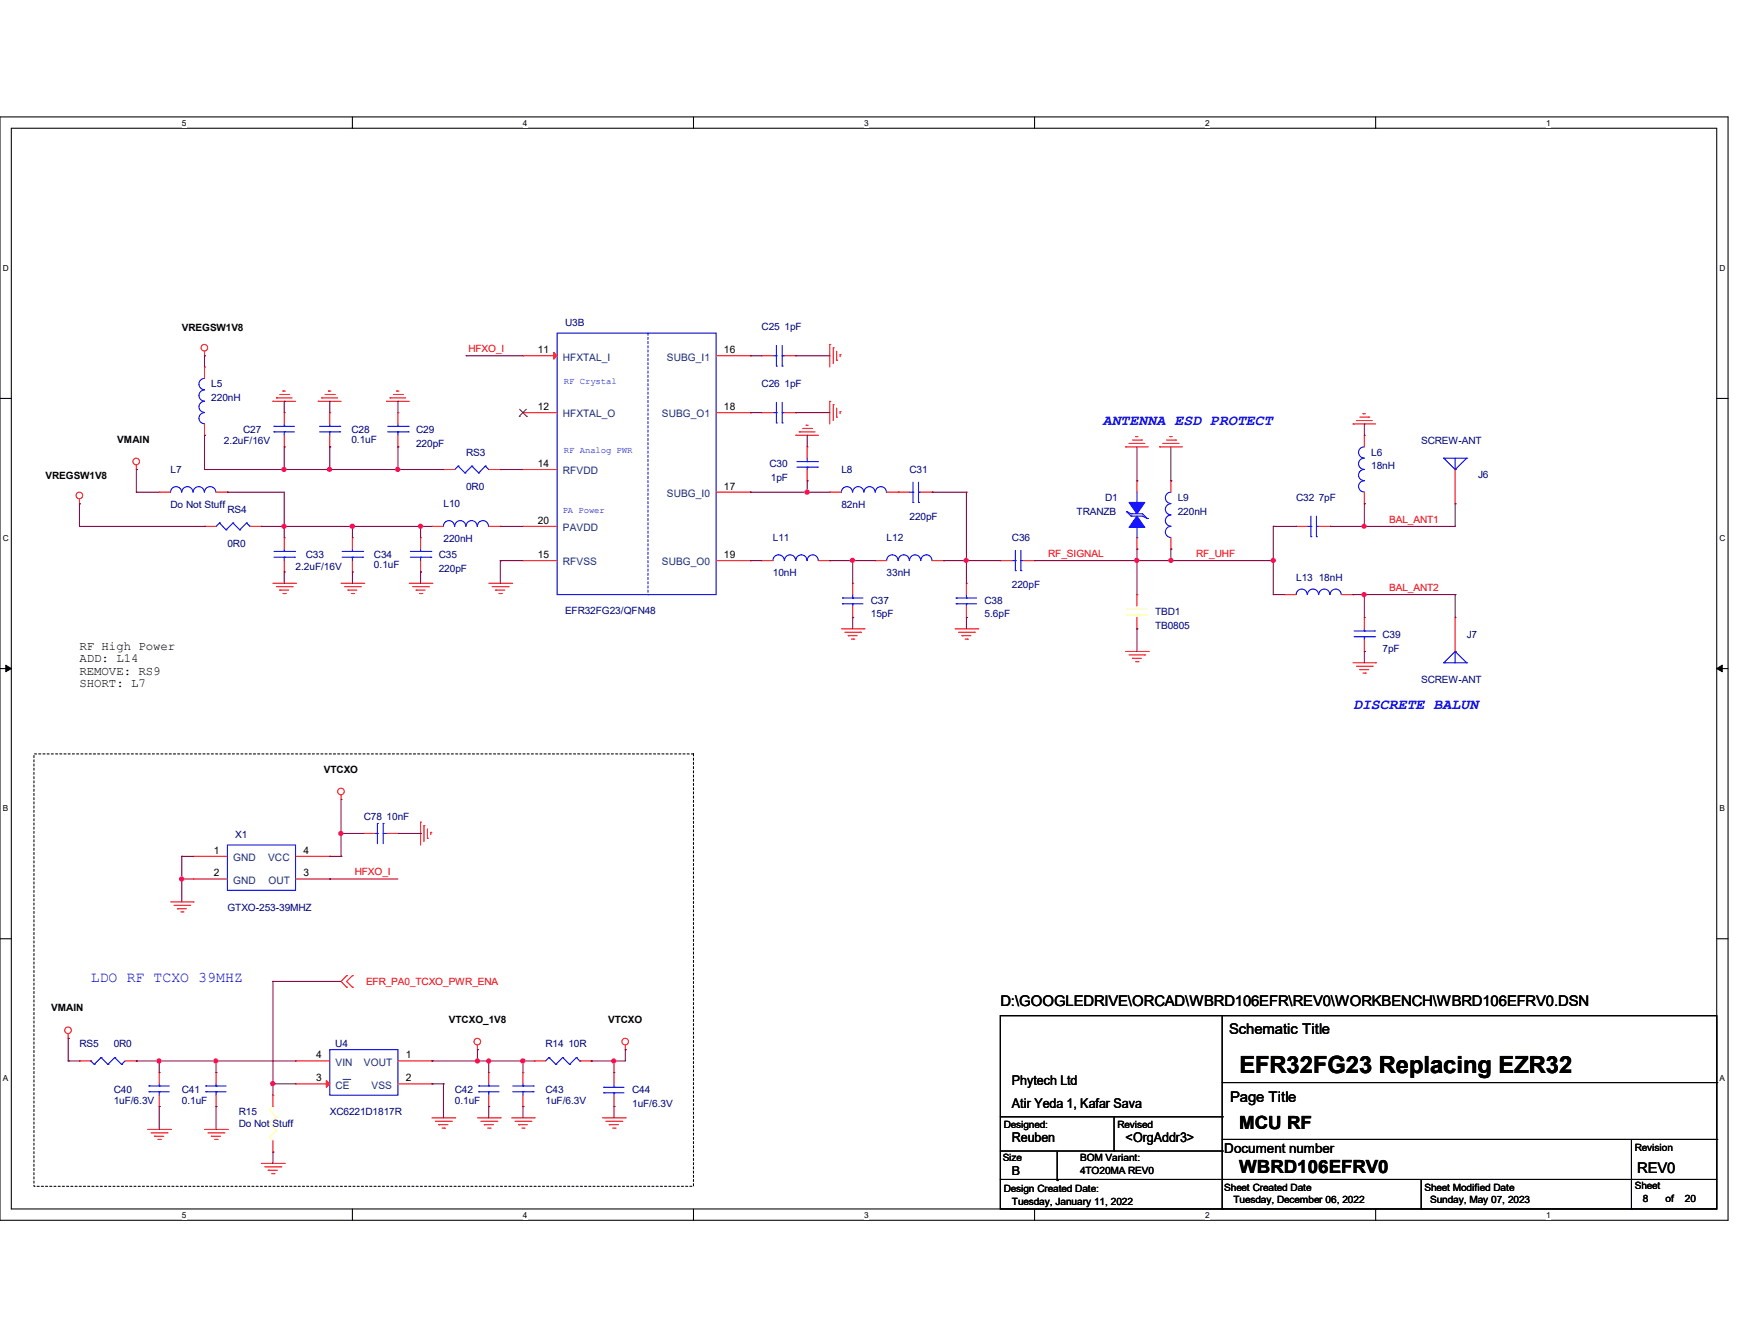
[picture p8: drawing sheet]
<svg xmlns="http://www.w3.org/2000/svg" width="279mm" height="216mm" viewBox="0 0 279 216" stroke-linecap="round" stroke-linejoin="round" font-family="sans-serif">
<path d="M0 18.8h278v177.4h-278zM1.8 20.6h274.3v173.8h-274.3z" fill="none" stroke="#000" stroke-width=".17"/>
<g fill="#fff">
<path d="M29.3 19h.7v1.5h-.7z"/>
<path d="M29.3 194.6h.7v1.4h-.7z"/>
</g>
<path d="M56.7 18.8v1.8M56.7 194.4v1.8" fill="none" stroke="#000" stroke-width=".17"/>
<g fill="#fff">
<path d="M84.1 19h.7v1.5h-.7z"/>
<path d="M84.1 194.6h.7v1.4h-.7z"/>
</g>
<path d="M111.5 18.8v1.8M111.5 194.4v1.8" fill="none" stroke="#000" stroke-width=".17"/>
<g fill="#fff">
<path d="M139 19h.7v1.5h-.7z"/>
<path d="M139 194.6h.7v1.4h-.7z"/>
</g>
<path d="M166.4 18.8v1.8M166.4 194.4v1.8" fill="none" stroke="#000" stroke-width=".17"/>
<g fill="#fff">
<path d="M193.8 19h.8v1.5h-.8z"/>
<path d="M193.8 194.6h.8v1.4h-.8z"/>
</g>
<path d="M221.3 18.8v1.8M221.3 194.4v1.8" fill="none" stroke="#000" stroke-width=".17"/>
<g fill="#fff">
<path d="M248.7 19h.7v1.5h-.7z"/>
<path d="M248.7 194.6h.7v1.4h-.7z"/>
<path d="M.5 42.3h.9v1.5h-.9z"/>
<path d="M276.6 42.3h.9v1.5h-.9z"/>
<path d="M.5 85.8h.9v1.4h-.9z"/>
<path d="M276.6 85.8h.9v1.4h-.9z"/>
</g>
<path d="M0 64.1h1.8M276.1 64.1h1.9" fill="none" stroke="#000" stroke-width=".17"/>
<g fill="#fff">
<path d="M.5 129.2h.8v1.5h-.8z"/>
<path d="M276.6 129.2h.9v1.5h-.9z"/>
</g>
<path d="M0 107.5h1.8M276.1 107.5h1.9" fill="none" stroke="#000" stroke-width=".17"/>
<path d="M.9 106.9l.9 .6-.9 .5zM276.1 107.5l.9-.6v1.1z" fill="#000" stroke="#000" stroke-width=".16"/>
<g fill="#fff">
<path d="M.5 172.6h.8v1.5h-.8z"/>
<path d="M276.6 172.6h.9v1.5h-.9z"/>
</g>
<g fill="none" stroke="#000" stroke-width=".17">
<path d="M0 150.9h1.8M276.1 150.9h1.9M160.9 163.3h115.2v31.1h-115.2zM160.9 179.5h35.7M179.2 179.5v5.5M196.6 179.5h.1M196.6 174h79.5M196.6 163.3v31.1M276.1 174h.1M160.9 189.6h.1M160.9 189.6h115.2M160.9 185h35.7"/>
<path d="M170.1 189.8h.1M170.1 185.2v4.6M179.2 185h.1M196.6 189.6h.1M196.6 194.4h.1M196.6 185h.1M196.6 183.2h79.5M228.6 194.4h.1M228.6 189.6v4.8M262.4 189.6h.1M262.4 194.4h.1M262.4 183.2v11.2"/>
<path d="M276.1 183.2h.1"/>
</g>
<path d="M5.5 121.2h106v69.5h-106z" fill="none" stroke="#000" stroke-width=".17" stroke-dasharray=".3"/>
<g fill="none" stroke="#f00" stroke-width=".17">
<path d="M32.9 57.2h.1M32.9 59h.1M32.9 56.5v.7M32.9 59v1.8M84.1 57.2h.1M84.1 57.2h5.5M115.2 57.2h5.5M120.7 57.2h.1M122.5 57.2h.1M122.5 57.2h1.8M126.2 57.2h1.8M128 57.2h.1"/>
<path d="M133.5 55.4h.1M133.5 55.4v3.6M134 55.9h.1M134 55.9v2.6M134.6 57.9h.1M134.6 56.5v1.4M135.1 57h.1M135.1 57v.4M21.9 75.5h.1M21.9 74.8v.7M25.6 79.1h.1M25.6 79.1h1.8"/>
<path d="M32.9 70h.1M32.9 68.2v1.8M34.8 79.1h1.8M36.6 79.1h.1M43.9 64.5h.1M43.9 64.5h3.6M44.4 64h.1M44.4 64h2.6M45 63.4h1.4M45.5 62.9h.1M45.5 62.9h.4M45.7 66.3h.1"/>
<path d="M45.7 71.8h.1M45.7 66.3v1.9M45.7 70v1.8M46.4 63.4h.1M51.2 64.5h.1M51.2 64.5h3.7M51.7 64h.1M51.7 64h2.6M52.3 63.4h1.5M52.8 62.9h.1M52.8 62.9h.4M53 66.3h.1"/>
<path d="M53 71.8h.1M53 66.3v1.9M53 70v1.8M53.8 63.4h.1M62.2 64.5h.1M62.2 64.5h3.6M62.7 64h.1M62.7 64h2.6M63.3 63.4h1.4M63.8 62.9h.1M63.8 62.9h.4M64 66.3h.1"/>
<path d="M64 71.8h.1M64 66.3v1.9M64 70v1.8M64.7 63.4h.1M71.3 75.5h.1M71.3 75.5h1.9M78.6 75.5h1.9M80.5 75.5h.1M84.1 66.3h.1M84.1 75.5h.1M84.1 66.3h5.5M84.1 75.5h5.5"/>
<path d="M115.2 66.3h5.5M115.2 79.1h5.5M120.7 79.1h.1M120.7 66.3h.1M122.5 66.3h.1M122.5 66.3h1.8M126.2 66.3h1.8M128 70h.1M128 66.3h.1M128 70h3.7M128.6 69.4h.1M128.6 69.4h2.5"/>
<path d="M129.1 68.9h1.5M129.7 68.4h.1M129.7 68.4h.3M129.8 77.3h.1M129.8 71.8h.1M129.8 71.8v1.9M129.8 75.5v1.8M130.6 68.9h.1M133.5 64.5h.1M133.5 79.1h.1M133.5 64.5v3.7M133.5 79.1h1.8"/>
<path d="M134 65.1h.1M134 65.1v2.5M134.6 67.1h.1M134.6 65.6v1.5M135.1 66.2h.1M135.1 66.2v.3M142.6 79.1h3.7M144.5 79.1h.1M148.1 79.1h1.8M149.9 79.1h.1M181.1 71.8h.1M181.1 71.8h3.6"/>
<path d="M181.6 71.3h.1M181.6 71.3h2.5M182.2 70.7h1.4M182.7 70.2h.1M182.7 70.2h.3M182.9 77.3h.1M182.9 77.3v1.8M183.6 70.7h.1M186.5 71.8h.1M186.5 71.8h3.7M187.1 71.3h.1M187.1 71.3h2.6"/>
<path d="M187.6 70.7h1.5M188.2 70.2h.1M188.2 70.2h.4M188.3 77.3h.1M188.3 77.3v1.8M189.1 70.7h.1M217.6 68.2h.1M217.6 68.2h3.7M218.2 67.6h.1M218.2 67.6h2.5M218.7 67.1h1.5M219.2 66.5h.1"/>
<path d="M219.2 66.5h.4M219.5 70h.1M219.5 70v1.8M219.5 79.1v1.9M220.2 67.1h.1M234.1 75.5v5.5M12.8 81h.1M12.8 80.2v.8M32.9 84.6h.1M32.9 84.6h1.9M40.2 84.6h1.8M42 84.6h.1"/>
<path d="M43.9 93.8h3.6M44.4 94.3h2.6M45 94.9h.1M45 94.9h1.4M45.5 95.4h.4M45.7 86.4h.1M45.7 91.9h.1M45.7 86.4v1.9M45.7 90.1v1.8M45.9 95.4h.1M47 94.3h.1M47.5 93.8h.1"/>
<path d="M54.9 93.8h3.6M55.4 94.3h2.6M56 94.9h.1M56 94.9h1.4M56.5 95.4h.4M56.7 86.4h.1M56.7 91.9h.1M56.7 86.4v1.9M56.7 90.1v1.8M56.9 95.4h.1M58 94.3h.1M58.5 93.8h.1"/>
<path d="M65.8 93.8h3.7M66.4 94.3h2.5M66.9 94.9h.1M66.9 94.9h1.5M67.5 95.4h.4M67.6 86.4h.1M67.6 91.9h.1M67.6 86.4v1.9M67.6 90.1v1.8M67.9 95.4h.1M68.9 94.3h.1M69.5 93.8h.1"/>
<path d="M69.5 84.6h.1M69.5 84.6h1.8M78.6 93.8h3.7M78.6 84.6h1.9M79.2 94.3h2.5M79.7 94.9h.1M79.7 94.9h1.5M80.3 95.4h.3M80.5 84.6h.1M80.6 95.4h.1M81.7 94.3h.1M82.3 93.8h.1"/>
<path d="M84.1 84.6h.1M84.1 90.1h.1M84.1 90.1h5.5M84.1 84.6h5.5M115.2 90.1h5.5M120.7 90.1h.1M122.5 90.1h.1M122.5 90.1h1.8M131.7 90.1h1.8M133.5 90.1h.1M137.2 99.3h.1M137.2 93.8h.1"/>
<path d="M137.2 93.8v1.8M137.2 97.4v1.9M140.8 90.1h.1M140.8 90.1h1.8M149.9 90.1h1.9M151.8 90.1h.1M155.4 99.3h.1M155.4 93.8h.1M155.4 93.8v1.8M155.4 97.4v1.9M160.9 90.1h.1M160.9 90.1h1.9"/>
<path d="M164.6 90.1h1.8M166.4 90.1h.1M182.9 95.6h.1M182.9 88.3h.1M182.9 86.4v1.9M182.9 95.6v1.8M182.9 99.3v1.8M188.3 88.3h.1M188.3 86.4v1.9M206.6 95.6h.1M206.6 95.6h1.9M208.5 84.6h.1"/>
<path d="M208.5 84.6h1.8M212.1 84.6h1.9M214 84.6h.1M215.8 95.6h1.8M217.6 95.6h.1M219.5 81h.1M219.5 99.3h.1M219.5 99.3v1.8M234.1 81h.1M234.1 99.3h.1M234.1 99.3v5.4M135.3 101.1h3.7"/>
<path d="M135.9 101.6h2.5M136.4 102.2h.1M136.4 102.2h1.5M136.9 102.7h.4M137.3 102.7h.1M138.4 101.6h.1M139 101.1h.1M153.6 101.1h3.7M154.2 101.6h2.5M154.7 102.2h.1M154.7 102.2h1.5M155.2 102.7h.4"/>
<path d="M155.6 102.7h.1M156.7 101.6h.1M157.3 101.1h.1M181.1 104.7h3.6M181.6 105.3h2.5M182.2 105.8h.1M182.2 105.8h1.4M182.7 106.4h.3M182.9 101.1h.1M183 106.4h.1M184.1 105.3h.1M184.7 104.7h.1"/>
<path d="M217.6 106.6h3.7M218.2 107.1h2.5M218.7 107.7h.1M218.7 107.7h1.5M219.2 108.2h.4M219.5 104.7h.1M219.5 102.9v1.8M219.6 108.2h.1M220.7 107.1h.1M221.3 106.6h.1M31.1 137.7h.1M31.1 137.7h5.5"/>
<path d="M47.5 137.7h5.5M53 137.7h.1M54.9 128.5h.1M54.9 127.8v.7M58.5 134h.1M58.5 134h1.8M62.2 134h1.8M64 134h.1M67.6 132.2h.1M67.6 132.2v3.6M68.2 132.7h.1M68.2 132.7v2.6"/>
<path d="M68.7 134.7h.1M68.7 133.3v1.4M69.3 133.8h.1M69.3 133.8v.4M27.4 145h3.7M28 145.5h2.5M28.5 146.1h.1M28.5 146.1h1.5M29.1 146.6h.3M29.4 146.6h.1M30.5 145.5h.1M31.1 145h.1"/>
<path d="M31.1 141.3h.1M31.1 141.3h5.5M47.5 141.3h5.5M53 141.3h.1M55.8 156.8h.1M55.8 158.7h.1M55.8 156.8l-.9 1 .9 .9M56.7 158.7h.1M56.7 156.8h.1M56.7 156.8l-.9 1 .9 .9M11 166.9h.1M11 166.2v.7"/>
<path d="M12.8 170.6h.1M12.8 170.6h1.8M20.1 170.6h1.8M21.9 170.6h.1M25.6 172.4h.1M25.6 177.9h.1M25.6 172.4v1.8M25.6 176.1v1.8M34.8 172.4h.1M34.8 177.9h.1M34.8 172.4v1.8M34.8 176.1v1.8"/>
<path d="M43.9 176.1h.1M43.9 176.1v1.8M47.5 174.2h.1M47.5 170.6h.1M47.5 170.6h5.5M47.5 174.2h5.5M64 170.6h5.5M64 174.2h5.5M69.5 174.2h.1M69.5 170.6h.1M69.5 179.7h3.7M73.2 179.7h.1"/>
<path d="M76.8 168.7h.1M76.8 168v.7M76.8 179.7h3.7M78.6 172.4h.1M78.6 177.9h.1M78.6 172.4v1.8M78.6 176.1v1.8M80.5 179.7h.1M82.3 179.7h3.6M84.1 172.4h.1M84.1 177.9h.1M84.1 172.4v1.8"/>
<path d="M84.1 176.1v1.8M85.9 179.7h.1M85.9 170.6h.1M85.9 170.6h1.9M93.3 170.6h1.8M95.1 170.6h.1M96.9 179.7h3.7M98.8 177.9h.1M98.8 172.4h.1M98.8 172.4v1.8M98.8 176.1v1.8M100.6 168.7h.1"/>
<path d="M100.6 179.7h.1M100.6 168v.7M23.7 181.6h3.7M24.3 182.1h2.6M24.8 182.7h.1M24.8 182.7h1.5M25.4 183.2h.4M25.8 183.2h.1M26.9 182.1h.1M27.4 181.6h.1M32.9 181.6h3.7M33.4 182.1h2.6"/>
<path d="M34 182.7h.1M34 182.7h1.5M34.5 183.2h.4M34.9 183.2h.1M36 182.1h.1M36.6 181.6h.1M42 187h3.7M42.6 187.6h2.6M43.1 188.1h.1M43.1 188.1h1.5M43.7 188.7h.4M43.9 185.2h.1"/>
<path d="M43.9 183.4v1.8M44.1 188.7h.1M45.2 187.6h.1M45.7 187h.1M70 180.3h2.6M70.6 180.8h.1M70.6 180.8h1.5M71.1 181.4h.4M71.5 181.4h.1M72.6 180.3h.1M77.3 180.3h2.6M77.9 180.8h.1"/>
<path d="M77.9 180.8h1.5M78.4 181.4h.4M78.8 181.4h.1M79.9 180.3h.1M82.8 180.3h2.6M83.4 180.8h.1M83.4 180.8h1.4M83.9 181.4h.4M84.3 181.4h.1M85.4 180.3h.1M97.5 180.3h2.5M98 180.8h.1"/>
<path d="M98 180.8h1.5M98.6 181.4h.3M98.9 181.4h.1M100 180.3h.1"/>
<circle cx="32.9" cy="55.9" r=".53"/>
<circle cx="12.8" cy="79.7" r=".53"/>
<circle cx="21.9" cy="74.2" r=".53"/>
<circle cx="54.8" cy="127.2" r=".53"/>
<circle cx="10.9" cy="165.6" r=".53"/>
<circle cx="76.8" cy="167.4" r=".53"/>
<circle cx="100.6" cy="167.4" r=".53"/>
</g>
<g fill="none" stroke="#00f" stroke-width=".17">
<path d="M89.6 53.6h25.6v42h-25.6zM124.3 57.2h.6M124.9 58.8h.1M124.9 57.2h.1M124.9 55.5v3.3M125.8 57.2h.1M125.8 58.8h.1M125.8 55.5v3.3M125.8 57.2h.4M27.4 79.1a.89 .89 0 0 1 .9-.9 .89 .89 0 0 1 .9 .9M29.3 79.1a.89 .89 0 0 1 .8-.9 .89 .89 0 0 1 .9 .9M31.1 79.1a.89 .89 0 0 1 .9-.9 .89 .89 0 0 1 .9 .9"/>
<path d="M32.9 66.3a.89 .89 0 0 0-.9 .9 .89 .89 0 0 0 .9 .9M32.9 60.8a.91 .91 0 0 0-.9 .9 .91 .91 0 0 0 .9 1M32.9 64.5a.89 .89 0 0 0-.9 .9 .89 .89 0 0 0 .9 .9M32.9 62.7a.89 .89 0 0 0-.9 .9 .89 .89 0 0 0 .9 .9M32.9 79.1a.91 .91 0 0 1 .9-.9 .91 .91 0 0 1 .9 .9M44.1 69.4h.1M44.1 68.5h.1M44.1 69.4h3.3M44.1 68.5h3.3M45.7 68.5h.1M45.7 69.4h.1M45.7 68.2v.3"/>
<path d="M45.7 69.4v.6M51.4 69.4h3.3M51.4 68.5h3.3M53 68.5h.1M53 69.4h.1M53 68.2v.3M53 69.4v.6M54.7 69.4h.1M54.7 68.5h.1M62.4 69.4h3.3M62.4 68.5h3.3M64 68.5h.1"/>
<path d="M64 69.4h.1M64 68.2v.3M64 69.4v.6M65.7 69.4h.1M65.7 68.5h.1M73.7 74.9h.1M73.7 74.9l-.5 .6M73.7 74.9l1.1 1.1M74.8 76h.1M75.9 74.9h.1M75.9 74.9l-1.1 1.1M75.9 74.9l1.1 1.1"/>
<path d="M77 76h.1M78.1 74.9h.1M78.1 74.9l-1.1 1.1M78.1 74.9l.5 .6M78.6 75.5h.1M124.3 66.3h.6M124.9 68h.1M124.9 66.3h.1M124.9 64.7v3.3M125.8 66.3h.1M125.8 68h.1M125.8 66.3h.4"/>
<path d="M125.8 64.7v3.3M128.2 74.2h3.3M128.2 75.1h3.3M129.8 75.1h.1M129.8 74.2h.1M129.8 73.7v.5M129.8 75.1v.4M131.5 74.2h.1M131.5 75.1h.1M135.3 79.1a.89 .89 0 0 1 .9-.9 .89 .89 0 0 1 .9 .9M137.2 79.1a.89 .89 0 0 1 .8-.9 .89 .89 0 0 1 .9 .9M139 79.1a.89 .89 0 0 1 .9-.9 .89 .89 0 0 1 .9 .9"/>
<path d="M140.8 79.1a.89 .89 0 0 1 .9-.9 .89 .89 0 0 1 .9 .9M146.3 79.1h.6M146.9 79.1h.1M146.9 77.5v3.3M147.7 79.1h.1M147.7 79.1h.4M147.7 77.5v3.3M182.9 79.1v1.9M188.3 79.1a.91 .91 0 0 0-.8 .9 .91 .91 0 0 0 .8 .9M219.5 73.7a.89 .89 0 0 0-1 .8 .89 .89 0 0 0 .9 .9M219.5 71.8a.89 .89 0 0 0-1 .9 .89 .89 0 0 0 .9 .9M219.5 77.3a.89 .89 0 0 0-1 .9 .89 .89 0 0 0 1 .9"/>
<path d="M219.5 75.5a.89 .89 0 0 0-1 .9 .89 .89 0 0 0 1 .9M232.2 73.7h.1M232.2 73.7h3.7M232.2 73.7l1.9 1.8M234.1 75.5h.1M234.1 73.7v1.8M235.9 73.7h.1M235.9 73.7l-1.8 1.8M35.3 84.1h.1M35.3 84.1l-.5 .5M35.3 84.1l1.1 1.1M36.4 85.2h.1"/>
<path d="M37.5 84.1h.1M37.5 84.1l-1.1 1.1M37.5 84.1l1.1 1.1M38.6 85.2h.1M39.7 84.1h.1M39.7 84.1l-1.1 1.1M39.7 84.1l.5 .5M40.2 84.6h.1M44.1 89.6h3.3M44.1 88.6h3.3M45.7 88.6h.1M45.7 89.6h.1"/>
<path d="M45.7 88.3v.3M45.7 89.6v.5M47.4 89.6h.1M47.4 88.6h.1M55 89.6h3.3M55 88.6h3.3M56.7 88.6h.1M56.7 89.6h.1M56.7 88.3v.3M56.7 89.6v.5M58.3 89.6h.1M58.3 88.6h.1"/>
<path d="M66 89.6h3.3M66 88.6h3.3M67.6 88.6h.1M67.6 89.6h.1M67.6 88.3v.3M67.6 89.6v.5M69.3 89.6h.1M69.3 88.6h.1M71.3 84.6a.89 .89 0 0 1 .9-.9 .89 .89 0 0 1 .9 .9M73.2 84.6a.89 .89 0 0 1 .8-.9 .89 .89 0 0 1 .9 .9M75 84.6a.89 .89 0 0 1 .9-.9 .89 .89 0 0 1 .9 .9M76.8 84.6a.89 .89 0 0 1 .9-.9 .89 .89 0 0 1 .9 .9"/>
<path d="M126.2 90.1a.91 .91 0 0 0-1-.9 .91 .91 0 0 0-.9 .9M128 90.1a.89 .89 0 0 0-.9-.9 .89 .89 0 0 0-.9 .9M129.8 90.1a.89 .89 0 0 0-.9-.9 .89 .89 0 0 0-.9 .9M131.6 90.1a.89 .89 0 0 0-.9-.9 .89 .89 0 0 0-.9 .9M135.5 96.1h.1M135.5 97.1h.1M135.5 96.1h3.3M135.5 97.1h3.3M137.2 97.1h.1M137.2 96.1h.1M137.2 95.6v.5M137.2 97.1v.3"/>
<path d="M144.4 90.1a.91 .91 0 0 0-.9-.9 .91 .91 0 0 0-.9 .9M146.3 90.1a.89 .89 0 0 0-.9-.9 .89 .89 0 0 0-.9 .9M146.9 80.8h.1M147.7 80.8h.1M148.1 90.1a.89 .89 0 0 0-.9-.9 .89 .89 0 0 0-.9 .9M149.9 90.1a.89 .89 0 0 0-.9-.9 .89 .89 0 0 0-.9 .9M153.8 96.1h.1M153.8 97.1h.1M153.8 96.1h3.3M153.8 97.1h3.3M155.4 97.1h.1M155.4 96.1h.1"/>
<path d="M155.4 95.6v.5M155.4 97.1v.3M162.8 90.1h.5M163.3 91.7h.1M163.3 90.1h.1M163.3 88.5v3.2M164.2 90.1h.1M164.2 91.7h.1M164.2 90.1h.4M164.2 88.5v3.2M181.2 82.3h.1M181.2 82.3l.7 .7"/>
<path d="M181.2 82.3l.7 .3M181.9 83h.1M181.9 82.6h.1M181.9 83h1.9l.7 .4M181.9 82.6h1.9l.7 .8M182.9 81h.1M182.9 86.4h.1M182.9 84.6v1.8M184.5 83.4h.1M188.3 84.6a.89 .89 0 0 0-.8 .9 .89 .89 0 0 0 .8 .9M188.3 82.8a.89 .89 0 0 0-.8 .9 .89 .89 0 0 0 .8 .9M188.3 81a.89 .89 0 0 0-.8 .9 .89 .89 0 0 0 .8 .9"/>
<path d="M208.5 95.6a.89 .89 0 0 1 .9-.9 .89 .89 0 0 1 .9 .9M210.3 95.6a.89 .89 0 0 1 .9-.9 .89 .89 0 0 1 .9 .9M210.3 84.6h.6M210.9 86.3h.1M210.9 84.6h.1M210.9 83v3.3M211.8 84.6h.1M211.8 86.3h.1M211.8 84.6h.3M211.8 83v3.3M212.1 95.6a.89 .89 0 0 1 .9-.9 .89 .89 0 0 1 .9 .9M214 95.6a.89 .89 0 0 1 .8-.9 .89 .89 0 0 1 .9 .9"/>
<path d="M217.8 102.4h3.3M217.8 101.4h3.3M219.5 101.4h.1M219.5 102.4h.1M219.5 101.1v.3M219.5 102.4v.5M221.1 102.4h.1M221.1 101.4h.1M232.2 106.6h.1M232.2 106.6h3.7M234.1 104.7h.1M234.1 104.7v1.9"/>
<path d="M234.1 104.7l-1.9 1.9M234.1 104.7l1.8 1.9M235.9 106.6h.1M36.6 135.8h10.9v7.3h-10.9zM60.3 134h.4M60.7 134h.1M60.7 132.4h.1M60.7 132.4v3.2M61.6 132.4h.1M61.6 134h.1M61.6 134h.6M61.6 132.4v3.2"/>
<path d="M14.6 170.6h.1M14.6 170.6l.6 .5M15.2 171.1h.1M16.3 170h.1M16.3 170l1.1 1.1M16.3 170l-1.1 1.1M17.4 171.1h.1M18.5 170h.1M18.5 170l1.1 1.1M18.5 170l-1.1 1.1M19.6 171.1h.1M20.1 170.6l-.5 .5"/>
<path d="M24 175.5h.1M24 174.6h.1M24 175.5h3.2M24 174.6h3.2M25.6 174.6h.1M25.6 175.5h.1M25.6 174.2v.4M25.6 175.5v.6M33.1 175.5h.1M33.1 174.6h.1M33.1 175.5h3.3M33.1 174.6h3.3"/>
<path d="M34.8 174.6h.1M34.8 175.5h.1M34.8 174.2v.4M34.8 175.5v.6M53 168.7h11v7.4h-11zM77 175.5h.1M77 174.6h.1M77 175.5h3.3M77 174.6h3.3M78.6 174.6h.1M78.6 175.5h.1M78.6 174.2v.4"/>
<path d="M78.6 175.5v.6M82.5 175.5h3.3M82.5 174.6h3.3M84.1 174.6h.1M84.1 175.5h.1M84.1 174.2v.4M84.1 175.5v.6M85.8 175.5h.1M85.8 174.6h.1M88.3 170h.1M88.3 170l-.5 .6M88.3 170l1.1 1.1"/>
<path d="M89.4 171.1h.1M90.5 170h.1M90.5 170l-1.1 1.1M90.5 170l1.1 1.1M91.6 171.1h.1M92.7 170h.1M92.7 170l-1.1 1.1M92.7 170l.6 .6M93.3 170.6h.1M97.1 174.8h.1M97.1 175.7h.1M97.1 174.8h3.3"/>
<path d="M97.1 175.7h3.3M98.8 175.7h.1M98.8 174.8h.1M98.8 174.2v.6M98.8 175.7v.4"/>
</g>
<path d="M104.2 53.6v42M104.2 95.6h.1" fill="none" stroke="#00f" stroke-width=".17" stroke-dasharray=".3 .3"/>
<g fill="#f00" stroke="#f00" stroke-width=".17">
<path d="M89.1 56.6l.5 .6-.5 .5z"/>
<path d="M52.5 173.7l.5 .5-.5 .6z"/>
</g>
<path d="M83.5 66.9h.1M83.6 65.8l1.1 1.1M84.7 65.8l-1.2 1.1M84.7 66.9h.1" fill="none" stroke="#804000" stroke-width=".16"/>
<path d="M55.2 173.5h1.1M56.3 173.5h.1" fill="none" stroke="#004080" stroke-width=".16"/>
<g fill="none" stroke="#ffff80" stroke-width=".17">
<path d="M181.2 98h.1M181.2 98.9h.1M181.2 98h3.3M181.2 98.9h3.3M182.9 98.9h.1M182.9 98h.1M182.9 97.4v.6M182.9 98.9v.4M43.3 178.4h.1M43.3 178.4l1.1 1.1M43.9 177.9h.1M43.9 177.9l-.6 .5"/>
<path d="M44.4 179.5h.1M44.4 179.5l-1.1 1.1M43.3 182.8h.1M43.3 180.6h.1M43.3 182.8l.6 .6M43.3 180.6l1.1 1.1M44.4 181.7h.1M44.4 181.7l-1.1 1.1"/>
</g>
<g fill="#00f" stroke="#00f" stroke-width=".17">
<path d="M181.6 80.8h2.5l-1.2 1.8z" fill-rule="evenodd"/>
<path d="M182.9 83l1.2 1.8h-2.5z" fill-rule="evenodd"/>
</g>
<g fill="none" stroke="#800040" stroke-width=".17">
<path d="M32.9 57.2h.1M32.9 57.2v1.8M75 57.2h.1M75 57.2h9.1M120.7 57.2h.1M120.7 57.2h1.8M128 57.2h.1M128 57.2h5.5M21.9 79.1h.1M21.9 75.5h.1M21.9 79.1h3.7M21.9 75.5v3.6"/>
<path d="M32.9 70h.1M32.9 75.5h.1M32.9 75.5h38.4M32.9 70v5.5M36.6 79.1h.1M36.6 79.1h9.1v7.3M45.7 71.8h.1M45.7 75.5h.1M45.7 64.5h.1M45.7 64.5v1.8M45.7 71.8v3.7M53 71.8h.1"/>
<path d="M53 75.5h.1M53 64.5h.1M53 64.5v1.8M53 71.8v3.7M64 71.8h.1M64 75.5h.1M64 64.5h.1M64 64.5v1.8M64 71.8v3.7M80.5 75.5h.1M80.5 75.5h3.6M120.7 79.1h.1"/>
<path d="M120.7 66.3h.1M120.7 79.1h12.8M120.7 66.3h1.8M128 66.3h.1M128 66.3h5.5M129.8 77.3h.1M129.8 79.1h.1M129.8 70h.1M129.8 70v1.8M129.8 77.3v1.8M149.9 79.1h.1M149.9 79.1h5.5"/>
<path d="M155.4 79.1h.1M155.4 79.1v14.7M182.9 77.3h.1M182.9 71.8v5.5M188.3 77.3h.1M188.3 71.8v5.5M219.5 68.2h.1M219.5 68.2v1.8M12.8 81h.1M12.8 81v3.6h20.1M32.9 84.6h.1M42 84.6h.1"/>
<path d="M42 84.6h27.5M45.7 84.6h.1M45.7 91.9h.1M45.7 91.9v1.9M56.7 84.6h.1M56.7 91.9h.1M56.7 84.6v1.8M56.7 91.9v1.9M67.6 84.6h.1M67.6 91.9h.1M67.6 84.6v1.8M67.6 91.9v1.9"/>
<path d="M80.5 84.6h.1M80.5 90.1h.1M80.5 90.1h3.6M80.5 84.6h3.6M80.5 90.1v3.7M120.7 90.1h.1M120.7 90.1h1.8M133.5 90.1h.1M133.5 90.1h7.3M137.2 90.1h.1M137.2 99.3h.1M137.2 90.1v3.7"/>
<path d="M137.2 99.3v1.8M151.8 90.1h.1M151.8 90.1h9.1M155.4 90.1h.1M155.4 99.3h.1M155.4 99.3v1.8M166.4 90.1h38.4M182.9 90.1h.1M182.9 88.3h.1M182.9 88.3v7.3M188.3 88.3h.1M188.3 90.1h.1"/>
<path d="M188.3 88.3v1.8M204.8 84.6h.1M204.8 90.1h.1M204.8 95.6h.1M204.8 84.6h3.7M204.8 84.6v11M204.8 95.6h1.8M214 84.6h.1M217.6 95.6h.1M217.6 95.6h16.5M219.5 81h.1M219.5 84.6h.1"/>
<path d="M219.5 95.6h.1M219.5 81v3.6M219.5 95.6v3.7M234.1 81h.1M234.1 95.6h.1M234.1 81v3.6h-20.1M234.1 95.6v3.7M182.9 101.1h.1M182.9 101.1v3.6M219.5 104.7h.1M219.5 104.7v1.9M29.3 137.7h.1"/>
<path d="M29.3 137.7h1.8M29.3 137.7v7.3M53 137.7h.1M53 137.7h1.9M54.9 134h.1M54.9 137.7h.1M54.9 128.5v9.2M54.9 134h3.6M64 134h3.6M67.6 134h.1M29.3 141.3h.1M29.3 141.3h1.8"/>
<path d="M43.9 157.8h.1M43.9 157.8h11M43.9 157.8v18.3M53 141.3h.1M53 141.3h11M11 166.9h.1M11 170.6h.1M11 166.9v3.7M11 170.6h1.8M21.9 170.6h.1M21.9 170.6h25.6M25.6 170.6h.1"/>
<path d="M25.6 177.9h.1M25.6 170.6v1.8M25.6 177.9v3.7M34.8 170.6h.1M34.8 177.9h.1M34.8 170.6v1.8M34.8 177.9v3.7M43.9 174.2h.1M43.9 174.2h3.6M69.5 170.6h.1M69.5 174.2h.1M69.5 170.6h16.4"/>
<path d="M69.5 174.2h1.8M71.3 174.2h.1M71.3 174.2v5.5M76.8 168.7h.1M76.8 170.6h.1M76.8 168.7v1.9M78.6 170.6h.1M78.6 177.9h.1M78.6 170.6v1.8M78.6 177.9v1.8M84.1 170.6h.1M84.1 177.9h.1"/>
<path d="M84.1 170.6v1.8M84.1 177.9v1.8M95.1 170.6h.1M98.8 170.6h.1M98.8 177.9h.1M98.8 170.6v1.8M98.8 177.9v1.8M100.6 168.7h.1M100.6 168.7v1.9h-5.5M43.9 185.2h.1M43.9 185.2v1.8"/>
</g>
<g fill="#f0f" stroke="#f0f" stroke-width=".17">
<circle cx="137.1" cy="90.1" r=".34"/>
<circle cx="129.8" cy="79.1" r=".35"/>
<circle cx="155.4" cy="90.1" r=".34"/>
<circle cx="182.8" cy="90.1" r=".34"/>
<circle cx="67.6" cy="84.6" r=".34"/>
<circle cx="56.7" cy="84.6" r=".35"/>
<circle cx="45.7" cy="75.5" r=".34"/>
<circle cx="64" cy="75.5" r=".34"/>
<circle cx="53" cy="75.5" r=".34"/>
<circle cx="219.4" cy="84.6" r=".34"/>
<circle cx="204.8" cy="90.1" r=".34"/>
<circle cx="188.3" cy="90.1" r=".34"/>
<circle cx="219.4" cy="95.6" r=".34"/>
<circle cx="25.6" cy="170.6" r=".34"/>
<circle cx="34.7" cy="170.6" r=".34"/>
<circle cx="76.8" cy="170.6" r=".34"/>
<circle cx="78.6" cy="170.6" r=".34"/>
<circle cx="84.1" cy="170.6" r=".35"/>
<circle cx="98.7" cy="170.6" r=".34"/>
<circle cx="43.9" cy="174.2" r=".34"/>
<circle cx="45.7" cy="84.6" r=".34"/>
<circle cx="54.8" cy="134" r=".34"/>
<circle cx="29.2" cy="141.3" r=".35"/>
</g>
<text font-size="3.8" x="199.3" y="172.5">EFR32FG23 Replacing EZR32</text>
<g font-size="2.9">
<text x="199.3" y="181.5">MCU RF</text>
<text x="199.3" y="188.6">WBRD106EFRV0</text>
</g>
<g font-size="2.4" fill="#00f">
<text x="177.4" y="68.3">ANTENNA ESD PROTECT</text>
<text x="217.6" y="114">DISCRETE BALUN</text>
<text x="14.6" y="157.9">LDO RF TCXO 39MHZ</text>
</g>
<g font-size="2.4">
<text x="160.9" y="161.8">D:\GOOGLEDRIVE\ORCAD\WBRD106EFR\REV0\WORKBENCH\WBRD106EFRV0.DSN</text>
<text x="197.7" y="166.2">Schematic Title</text>
<text x="197.9" y="177.2">Page Title</text>
<text x="263.4" y="188.5">REV0</text>
</g>
<g font-size="2.2">
<text x="162.8" y="178.1">Atir Yeda 1, Kafar Sava</text>
<text x="162.8" y="174.4">Phytech Ltd</text>
<text x="162.8" y="183.6">Reuben</text>
<text x="181.1" y="183.6">&lt;OrgAddr3&gt;</text>
<text x="196.9" y="185.4">Document number</text>
</g>
<g font-size="2">
<text x="12.8" y="104.5">RF High Power</text>
<text x="12.8" y="106.5">ADD: L14</text>
<text x="12.8" y="108.5">REMOVE: RS9</text>
<text x="12.8" y="110.4">SHORT: L7</text>
<text x="162.8" y="188.8">B</text>
</g>
<g font-size="1.7">
<text x="86.5" y="56.8">11</text>
<text x="116.5" y="56.8">16</text>
<text x="86.5" y="65.9">12</text>
<text x="116.5" y="65.9">18</text>
<text x="86.5" y="75.1">14</text>
<text x="116.5" y="78.7">17</text>
<text x="86.5" y="84.2">20</text>
<text x="86.5" y="89.7">15</text>
<text x="116.5" y="89.7">19</text>
<text x="34.4" y="137.2">1</text>
<text x="48.8" y="137.2">4</text>
<text x="34.4" y="140.9">2</text>
<text x="48.8" y="140.9">3</text>
<text x="50.8" y="173.8">3</text>
<text x="50.8" y="170.1">4</text>
<text x="65.3" y="173.8">2</text>
<text x="65.3" y="170.1">1</text>
</g>
<g font-size="1.7" fill="#004080">
<text x="90.5" y="58">HFXTAL_I</text>
<text x="107.3" y="58">SUBG_I1</text>
<text x="90.5" y="67.1">HFXTAL_O</text>
<text x="106.5" y="67.1">SUBG_O1</text>
<text x="90.5" y="76.2">RFVDD</text>
<text x="107.3" y="79.9">SUBG_I0</text>
<text x="90.5" y="85.4">PAVDD</text>
<text x="90.5" y="90.9">RFVSS</text>
<text x="106.5" y="90.9">SUBG_O0</text>
<text x="37.5" y="138.4">GND</text>
<text x="37.5" y="142.1">GND</text>
<text x="43.1" y="138.4">VCC</text>
<text x="43.2" y="142.1">OUT</text>
<text x="54" y="171.3">VIN</text>
<text x="58.5" y="171.3">VOUT</text>
<text x="54" y="175">CE</text>
<text x="59.8" y="175">VSS</text>
</g>
<g font-size="1.6">
<text x="29.3" y="53.2">VREGSW1V8</text>
<text x="18.8" y="71.2">VMAIN</text>
<text x="7.3" y="77">VREGSW1V8</text>
<text x="52.1" y="124.2">VTCXO</text>
<text x="8.2" y="162.6">VMAIN</text>
<text x="72.2" y="164.4">VTCXO_1V8</text>
<text x="97.8" y="164.4">VTCXO</text>
<text x="161.5" y="181.4">Designed:</text>
<text x="179.7" y="181.4">Revised</text>
<text x="263" y="185">Revision</text>
<text x="161.3" y="186.7">Size</text>
<text x="161.5" y="191.6">Design Created Date:</text>
<text x="173.7" y="186.7">BOM Variant:</text>
<text x="173.7" y="188.7">4TO20MA REV0</text>
<text x="196.9" y="191.4">Sheet Created Date</text>
<text x="229.1" y="191.4">Sheet Modified Date</text>
<text x="263" y="191.2">Sheet</text>
<text x="162.8" y="193.8">Tuesday, January 11, 2022</text>
<text x="198.4" y="193.4">Tuesday, December 06, 2022</text>
<text x="230" y="193.4">Sunday, May 07, 2023</text>
<text x="264.2" y="193.3">8</text>
<text x="267.9" y="193.3">of</text>
<text x="271" y="193.3">20</text>
</g>
<g font-size="1.6" fill="#000080">
<text x="90.9" y="52.4">U3B</text>
<text x="122.5" y="53.1">C25 1pF</text>
<text x="34" y="62.3">L5</text>
<text x="34" y="64.5">220nH</text>
<text x="122.5" y="62.3">C26 1pF</text>
<text x="36" y="71.4">2.2uF/16V</text>
<text x="39.1" y="69.6">C27</text>
<text x="56.5" y="69.6">C28</text>
<text x="56.5" y="71.2">0.1uF</text>
<text x="66.9" y="69.6">C29</text>
<text x="66.9" y="71.8">220pF</text>
<text x="228.6" y="71.4">SCREW-ANT</text>
<text x="27.4" y="76">L7</text>
<text x="75" y="73.3">RS3</text>
<text x="123.8" y="75.1">C30</text>
<text x="124" y="77.3">1pF</text>
<text x="135.3" y="76">L8</text>
<text x="146.3" y="76">C31</text>
<text x="220.6" y="73.3">L6</text>
<text x="220.6" y="75.4">18nH</text>
<text x="237.7" y="76.9">J6</text>
<text x="27.4" y="81.7">Do Not Stuff</text>
<text x="36.6" y="82.4">RS4</text>
<text x="71.3" y="81.5">L10</text>
<text x="75" y="78.7">0R0</text>
<text x="135.3" y="81.7">82nH</text>
<text x="146.3" y="83.5">220pF</text>
<text x="173.2" y="82.8">TRANZB</text>
<text x="177.8" y="80.6">D1</text>
<text x="189.4" y="80.6">L9</text>
<text x="189.4" y="82.8">220nH</text>
<text x="208.5" y="80.6">C32 7pF</text>
<text x="36.6" y="87.9">0R0</text>
<text x="49.2" y="89.7">C33</text>
<text x="60.2" y="89.7">C34</text>
<text x="70.6" y="89.7">C35</text>
<text x="71.3" y="87.2">220nH</text>
<text x="124.3" y="87">L11</text>
<text x="142.6" y="87">L12</text>
<text x="162.8" y="87">C36</text>
<text x="47.5" y="91.6">2.2uF/16V</text>
<text x="60.2" y="91.4">0.1uF</text>
<text x="70.6" y="91.9">220pF</text>
<text x="124.3" y="92.7">10nH</text>
<text x="142.6" y="92.7">33nH</text>
<text x="162.8" y="94.5">220pF</text>
<text x="208.5" y="93.4">L13 18nH</text>
<text x="90.9" y="98.7">EFR32FG23/QFN48</text>
<text x="140.1" y="97">C37</text>
<text x="140.1" y="99.2">15pF</text>
<text x="158.4" y="97">C38</text>
<text x="158.4" y="99.2">5.6pF</text>
<text x="185.8" y="98.8">TBD1</text>
<text x="185.8" y="101.1">TB0805</text>
<text x="222.4" y="102.5">C39</text>
<text x="222.4" y="104.7">7pF</text>
<text x="235.9" y="102.5">J7</text>
<text x="228.6" y="109.9">SCREW-ANT</text>
<text x="58.5" y="131.8">C78 10nF</text>
<text x="37.8" y="134.7">X1</text>
<text x="36.6" y="146.4">GTXO-253-39MHZ</text>
<text x="12.8" y="168.4">RS5</text>
<text x="18.3" y="168.4">0R0</text>
<text x="53.9" y="168.4">U4</text>
<text x="87.8" y="168.4">R14 10R</text>
<text x="18.3" y="175.7">C40</text>
<text x="18.3" y="177.5">1uF/6.3V</text>
<text x="29.3" y="175.7">C41</text>
<text x="29.3" y="177.5">0.1uF</text>
<text x="38.4" y="179.3">R15</text>
<text x="53" y="179.3">XC6221D1817R</text>
<text x="73.2" y="175.7">C42</text>
<text x="73.2" y="177.5">0.1uF</text>
<text x="87.8" y="175.7">C43</text>
<text x="87.8" y="177.5">1uF/6.3V</text>
<text x="101.7" y="175.7">C44</text>
<text x="101.7" y="177.9">1uF/6.3V</text>
<text x="38.4" y="181.1">Do Not Stuff</text>
</g>
<g font-size="1.6" fill="#f00">
<text x="75.4" y="56.6">HFXO_I</text>
<text x="168.6" y="89.5">RF_SIGNAL</text>
<text x="192.4" y="89.5">RF_UHF</text>
<text x="223.5" y="84">BAL_ANT1</text>
<text x="223.5" y="95">BAL_ANT2</text>
<text x="57.1" y="140.7">HFXO_I</text>
<text x="58.9" y="158.3">EFR_PA0_TCXO_PWR_ENA</text>
</g>
<g font-size="1.4" fill="#00f">
<text x="90.7" y="61.7">RF Crystal</text>
<text x="90.7" y="72.8">RF Analog PWR</text>
<text x="90.5" y="82.5">PA Power</text>
</g>
<g font-size="1.3">
<text x="29.3" y="20.2">5</text>
<text x="84.1" y="20.2">4</text>
<text x="139" y="20.2">3</text>
<text x="193.8" y="20.2">2</text>
<text x="248.7" y="20.2">1</text>
<text x=".5" y="43.5">D</text>
<text x="276.6" y="43.5">D</text>
<text x=".5" y="87">C</text>
<text x="276.6" y="87">C</text>
<text x=".5" y="130.4">B</text>
<text x="276.6" y="130.4">B</text>
<text x=".5" y="173.8">A</text>
<text x="276.6" y="173.8">A</text>
<text x="29.3" y="195.7">5</text>
<text x="84.1" y="195.7">4</text>
<text x="139" y="195.7">3</text>
<text x="193.8" y="195.7">2</text>
<text x="248.7" y="195.7">1</text>
</g>
</svg>
